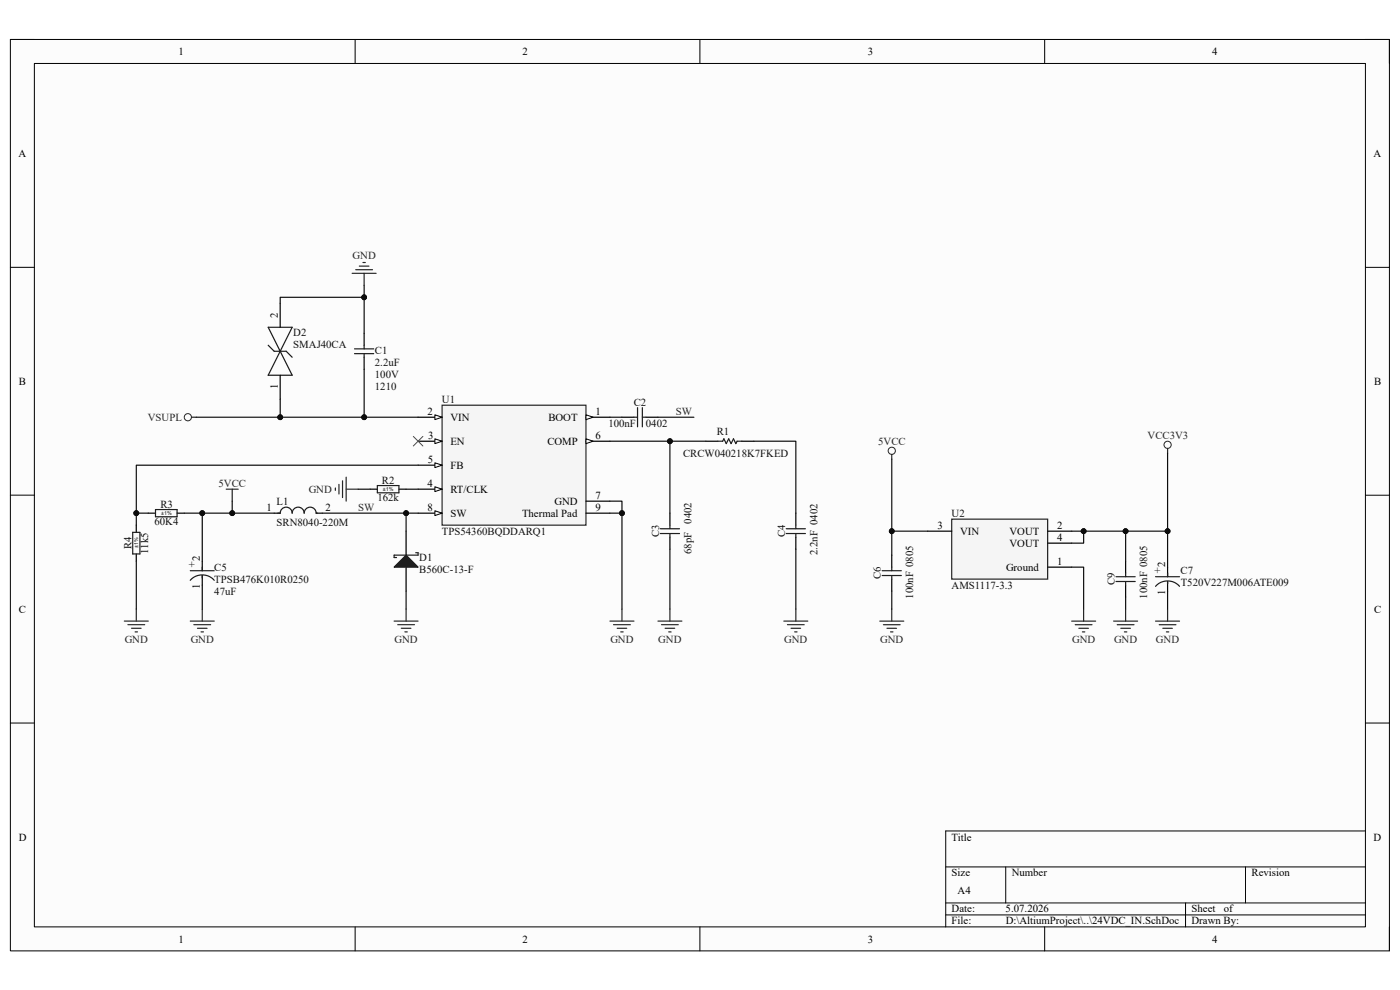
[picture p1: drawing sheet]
<svg xmlns="http://www.w3.org/2000/svg" width="297mm" height="210mm" viewBox="0 0 297 210" stroke-linecap="round" stroke-linejoin="round" font-family="sans-serif">
<path d="M2.2 8.4h292.6v193.3h-292.6z" fill-rule="evenodd" fill="#fcfcfc"/>
<path d="M2.2 8.4h292.6v193.3h-292.6z" fill="none" stroke="#000" stroke-width=".21"/>
<path d="M7.3 13.5h282.4v183.1h-282.4z" fill-rule="evenodd" fill="#fcfcfc"/>
<g fill="none" stroke="#000" stroke-width=".21">
<path d="M2.2 8.4h5.1M7.3 13.5h282.4v183.1h-282.4zM75.3 8.4v5.1M148.5 8.4v5.1M221.6 8.4v5.1M289.7 8.4h5.1v5.1M2.2 56.7h5.1M289.7 56.7h5.1M2.2 105h5.1M289.7 105.1h5.1M2.2 153.4h5.1M289.7 153.4h5.1"/>
<path d="M289.7 176.3h-89.1v20.3M75.3 196.6v5.1M148.5 196.6v5.1M200.6 183.9h89.1M200.6 191.5h89.1M200.6 194.1h89.1M213.4 183.9v7.6M221.6 196.6v5.1M251.5 191.5v5.1M264.2 183.9v7.6M294.8 196.6v5.1"/>
</g>
<path d="M201.9 110.1h20.4v12.8h-20.4z" fill-rule="evenodd" fill="#f5f5f5"/>
<path d="M201.9 110.1h20.4v12.8h-20.4z" fill="none" stroke="#262626" stroke-width=".25"/>
<path d="M196.8 112.7h5.1M222.3 112.7h5.1M222.3 115.2h5.1M222.3 120.3h5.1" fill="none" stroke="#000" stroke-width=".25"/>
<path d="M93.8 86h30.5v25.4h-30.5z" fill-rule="evenodd" fill="#f5f5f5"/>
<path d="M93.8 86h30.5v25.4h-30.5z" fill="none" stroke="#262626" stroke-width=".25"/>
<path d="M88.7 88.5h5.1" fill="none" stroke="#000" stroke-width=".25"/>
<path d="M92.3 88l1.5 .5-1.5 .5z" fill="#fbfbfb"/>
<path d="M92.3 88l1.5 .5-1.5 .5z" fill="none" stroke="#000" stroke-width=".21"/>
<path d="M124.3 88.5h5.1" fill="none" stroke="#000" stroke-width=".25"/>
<path d="M124.3 88l1.5 .5-1.5 .5z" fill="#fbfbfb"/>
<path d="M124.3 88l1.5 .5-1.5 .5z" fill="none" stroke="#000" stroke-width=".21"/>
<path d="M124.3 93.6h5.1" fill="none" stroke="#000" stroke-width=".25"/>
<path d="M124.3 93.1l1.5 .5-1.5 .5z" fill="#fbfbfb"/>
<path d="M124.3 93.1l1.5 .5-1.5 .5z" fill="none" stroke="#000" stroke-width=".21"/>
<path d="M88.7 93.6h5.1" fill="none" stroke="#000" stroke-width=".25"/>
<path d="M92.3 93.1l1.5 .5-1.5 .5z" fill="#fbfbfb"/>
<path d="M92.3 93.1l1.5 .5-1.5 .5z" fill="none" stroke="#000" stroke-width=".21"/>
<path d="M88.7 98.7h5.1" fill="none" stroke="#000" stroke-width=".25"/>
<path d="M92.3 98.2l1.5 .5-1.5 .5z" fill="#fbfbfb"/>
<path d="M92.3 98.2l1.5 .5-1.5 .5z" fill="none" stroke="#000" stroke-width=".21"/>
<path d="M88.7 103.8h5.1" fill="none" stroke="#000" stroke-width=".25"/>
<path d="M92.3 103.3l1.5 .5-1.5 .5z" fill="#fbfbfb"/>
<path d="M92.3 103.3l1.5 .5-1.5 .5z" fill="none" stroke="#000" stroke-width=".21"/>
<path d="M88.7 108.9h5.1" fill="none" stroke="#000" stroke-width=".25"/>
<path d="M92.3 108.4l1.5 .5-1.5 .5z" fill="#fbfbfb"/>
<path d="M92.3 108.4l1.5 .5-1.5 .5z" fill="none" stroke="#000" stroke-width=".21"/>
<g fill="none" stroke="#000" stroke-width=".25">
<path d="M77.3 70.7v2.5M77.3 75.8v2.5M131.9 88.5h2.6M137 88.5h2.6M149.8 93.6h2.5M157.4 93.6h2.5M28.9 111.4v1.5M28.9 117.5v1.5M31.5 108.9h1.5M37.6 108.9h1.5M58.2 108.9h1.2M67.1 108.9h1.2"/>
<path d="M78.5 103.8h1.6M84.6 103.8h1.6M86.2 112.7v5.1M124.3 108.9h5.1M124.3 106.3h5.1M142.1 108.9v2.5M142.1 114v2.5M168.8 108.9v2.5M168.8 114v2.5M86.2 120.3v5.1"/>
</g>
<g fill="none" stroke="#1c1c1c" stroke-width=".25">
<path d="M75.2 74h4.1M75.2 75h4.1M77.3 73.2v.8M77.3 75v.8M134.5 88.5h.8M135.3 86.5v4M136.3 86.5v4M136.3 88.5h.7M152.3 93.6h1l.3-.5 .5 1 .5-1 .5 1 .5-1 .5 1 .3-.5h1M28.2 112.9h1.5v4.6h-1.5zM33 108.1h4.6v1.5h-4.6zM58.9 108.9h.5a1.27 1.27 0 0 1 1.3-1.3 1.27 1.27 0 0 1 1.3 1.3 1.27 1.27 0 0 1 1.3-1.3 1.27 1.27 0 0 1 1.2 1.3 1.27 1.27 0 0 1 1.3-1.3 1.27 1.27 0 0 1 1.3 1.3h.2"/>
<path d="M80.1 103h4.5v1.5h-4.5zM140.1 112.2h4.1M140.1 113.2h4.1M142.1 111.4v.8M142.1 113.2v.8M166.8 112.2h4.1M166.8 113.2h4.1M168.8 111.4v.8M168.8 113.2v.8"/>
</g>
<g fill="none" stroke="#262626" stroke-width=".25">
<path d="M71.1 103.5v.5M71.9 102.8v2M72.7 102v3.6M73.4 101.2v5.1M73.4 103.8h2.6M129.4 131.8h5.1M130.2 132.5h3.5M130.9 133.3h2.1M131.7 134h.5M131.9 129.2v2.6M139.6 131.8h5.1M140.3 132.5h3.6"/>
<path d="M141.1 133.3h2M141.9 134h.5M142.1 129.2v2.6M166.3 131.8h5.1M167.1 132.5h3.5M167.8 133.3h2.1M168.6 134h.5M168.8 129.2v2.6"/>
</g>
<path d="M87.7 92.6l2 2M89.7 92.6l-2 2" fill="none" stroke="#4c4c4c" stroke-width=".21"/>
<path d="M86.2 117.8l2.5 2.5h-5.1z" fill="#1c1c1c"/>
<g fill="none" stroke="#1c1c1c" stroke-width=".25">
<path d="M56.9 69.4h5.1l-5.1 10.2h5.1zM56.9 73.2l1.3 1.3h2.5l1.3 1.3M86.2 117.8l2.5 2.5h-5.1zM88.2 117.3h.5v.5h-5.1v.5h.5M40.4 121.1h5.1M40.4 123.1a3.4 3.4 0 0 1 5.1 0M42.9 120.3v.8M42.9 122.1v.5M187.2 121.1h4M187.2 122.1h4M189.2 120.3v.8M189.2 122.1v.8"/>
<path d="M236.8 122.3h4M236.8 123.4h4M238.8 121.6v.7M238.8 123.4v.7M245.2 124.4a3.4 3.4 0 0 1 5 0M245.2 122.3h5M247.7 121.6v.7M247.7 123.4v.5"/>
</g>
<g fill="none" stroke="#262626" stroke-width=".25">
<path d="M74.7 58h5.1M75.5 57.2h3.5M76.2 56.5h2.1M77 55.7h.5M77.3 58v2.5M40.6 88.5h1M189.2 96.4v1M247.7 95.1v1M48 103.8h2.5M49.3 103.8v2.5M26.4 131.8h5.1M27.1 132.5h3.6"/>
<path d="M27.9 133.3h2M28.7 134h.5M28.9 129.2v2.6M40.4 131.8h5.1M41.1 132.5h3.6M41.9 133.3h2M42.7 134h.5M42.9 129.2v2.6M83.6 131.8h5.1M84.4 132.5h3.5M85.1 133.3h2.1M85.9 134h.5"/>
<path d="M86.2 129.2v2.6M186.6 131.8h5.1M187.4 132.5h3.6M188.2 133.3h2M188.9 134h.5M189.2 129.2v2.6M227.4 131.8h5M228.1 132.5h3.6M228.9 133.3h2M229.6 134h.5M229.9 129.2v2.6M236.3 131.8h5"/>
<path d="M237 132.5h3.6M237.8 133.3h2M238.5 134h.6M238.8 129.2v2.6M245.2 131.8h5M245.9 132.5h3.6M246.7 133.3h2M247.4 134h.6M247.7 129.2v2.6"/>
</g>
<path d="M59.4 64.3v5.1M59.4 79.6v5.1M42.9 119v2.1M189.2 117.8v2.5M238.8 119v2.6M42.9 122.1v2M189.2 122.9v2.5M238.8 124.1v2.6M247.7 120.3v2M247.7 123.4v2" fill="none" stroke="#000" stroke-width=".25"/>
<g fill="none" stroke="#262626" stroke-width=".21">
<circle cx="39.9" cy="88.5" r=".76"/>
<circle cx="189.2" cy="95.6" r=".76"/>
<circle cx="247.7" cy="94.4" r=".76"/>
</g>
<path d="M129.4 106.3h2.5v22.9" fill="none" stroke="#0e0e0e" stroke-width=".25"/>
<circle cx="131.9" cy="108.9" r=".51" fill="#0e0e0e"/>
<circle cx="131.9" cy="108.9" r=".51" fill="none" stroke="#0e0e0e" stroke-width=".21"/>
<path d="M129.4 108.9h2.5" fill="none" stroke="#0e0e0e" stroke-width=".25"/>
<circle cx="131.9" cy="108.9" r=".51" fill="#0e0e0e"/>
<circle cx="131.9" cy="108.9" r=".51" fill="none" stroke="#0e0e0e" stroke-width=".21"/>
<path d="M68.3 108.9h20.4" fill="none" stroke="#0e0e0e" stroke-width=".25"/>
<circle cx="86.2" cy="108.9" r=".51" fill="#0e0e0e"/>
<circle cx="86.2" cy="108.9" r=".51" fill="none" stroke="#0e0e0e" stroke-width=".21"/>
<path d="M129.4 93.6h12.7v15.3M76 103.8h2.5M86.2 103.8h2.5" fill="none" stroke="#0e0e0e" stroke-width=".25"/>
<circle cx="142.1" cy="93.6" r=".51" fill="#0e0e0e"/>
<circle cx="142.1" cy="93.6" r=".51" fill="none" stroke="#0e0e0e" stroke-width=".21"/>
<path d="M142.1 93.6h7.7M142.1 116.5v12.7" fill="none" stroke="#0e0e0e" stroke-width=".25"/>
<circle cx="142.1" cy="93.6" r=".51" fill="#0e0e0e"/>
<circle cx="142.1" cy="93.6" r=".51" fill="none" stroke="#0e0e0e" stroke-width=".21"/>
<path d="M129.4 88.5h2.5M139.6 88.5h7.6M159.9 93.6h8.9v15.3M86.2 108.9v3.8M168.8 116.5v12.7" fill="none" stroke="#0e0e0e" stroke-width=".25"/>
<circle cx="86.2" cy="108.9" r=".51" fill="#0e0e0e"/>
<circle cx="86.2" cy="108.9" r=".51" fill="none" stroke="#0e0e0e" stroke-width=".21"/>
<path d="M39.1 108.9h19.1M86.2 125.4v3.8" fill="none" stroke="#0e0e0e" stroke-width=".25"/>
<circle cx="42.9" cy="108.9" r=".51" fill="#0e0e0e"/>
<circle cx="42.9" cy="108.9" r=".51" fill="none" stroke="#0e0e0e" stroke-width=".21"/>
<circle cx="49.3" cy="108.9" r=".51" fill="#0e0e0e"/>
<circle cx="49.3" cy="108.9" r=".51" fill="none" stroke="#0e0e0e" stroke-width=".21"/>
<path d="M31.5 108.9h-2.6v2.5" fill="none" stroke="#0e0e0e" stroke-width=".25"/>
<circle cx="28.9" cy="108.9" r=".51" fill="#0e0e0e"/>
<circle cx="28.9" cy="108.9" r=".51" fill="none" stroke="#0e0e0e" stroke-width=".21"/>
<path d="M88.7 98.7h-59.8v10.2M28.9 119v10.2" fill="none" stroke="#0e0e0e" stroke-width=".25"/>
<circle cx="28.9" cy="108.9" r=".51" fill="#0e0e0e"/>
<circle cx="28.9" cy="108.9" r=".51" fill="none" stroke="#0e0e0e" stroke-width=".21"/>
<path d="M42.9 108.9v10.1" fill="none" stroke="#0e0e0e" stroke-width=".25"/>
<circle cx="42.9" cy="108.9" r=".51" fill="#0e0e0e"/>
<circle cx="42.9" cy="108.9" r=".51" fill="none" stroke="#0e0e0e" stroke-width=".21"/>
<path d="M49.3 106.3v2.6M42.9 124.1v5.1" fill="none" stroke="#0e0e0e" stroke-width=".25"/>
<circle cx="49.3" cy="108.9" r=".51" fill="#0e0e0e"/>
<circle cx="49.3" cy="108.9" r=".51" fill="none" stroke="#0e0e0e" stroke-width=".21"/>
<path d="M77.3 78.3v10.2" fill="none" stroke="#0e0e0e" stroke-width=".25"/>
<circle cx="77.3" cy="88.5" r=".51" fill="#0e0e0e"/>
<circle cx="77.3" cy="88.5" r=".51" fill="none" stroke="#0e0e0e" stroke-width=".21"/>
<path d="M77.3 60.5v10.2" fill="none" stroke="#0e0e0e" stroke-width=".25"/>
<circle cx="77.3" cy="63.1" r=".51" fill="#0e0e0e"/>
<circle cx="77.3" cy="63.1" r=".51" fill="none" stroke="#0e0e0e" stroke-width=".21"/>
<path d="M41.6 88.5h47.1" fill="none" stroke="#0e0e0e" stroke-width=".25"/>
<circle cx="59.4" cy="88.5" r=".51" fill="#0e0e0e"/>
<circle cx="59.4" cy="88.5" r=".51" fill="none" stroke="#0e0e0e" stroke-width=".21"/>
<circle cx="77.3" cy="88.5" r=".51" fill="#0e0e0e"/>
<circle cx="77.3" cy="88.5" r=".51" fill="none" stroke="#0e0e0e" stroke-width=".21"/>
<path d="M227.4 112.7h11.4v6.3M227.4 120.3h2.5v8.9" fill="none" stroke="#0e0e0e" stroke-width=".25"/>
<circle cx="229.9" cy="112.7" r=".51" fill="#0e0e0e"/>
<circle cx="229.9" cy="112.7" r=".51" fill="none" stroke="#0e0e0e" stroke-width=".21"/>
<circle cx="238.8" cy="112.7" r=".51" fill="#0e0e0e"/>
<circle cx="238.8" cy="112.7" r=".51" fill="none" stroke="#0e0e0e" stroke-width=".21"/>
<path d="M229.9 112.7v2.5h-2.5" fill="none" stroke="#0e0e0e" stroke-width=".25"/>
<circle cx="229.9" cy="112.7" r=".51" fill="#0e0e0e"/>
<circle cx="229.9" cy="112.7" r=".51" fill="none" stroke="#0e0e0e" stroke-width=".21"/>
<path d="M238.8 112.7h8.9v7.6" fill="none" stroke="#0e0e0e" stroke-width=".25"/>
<circle cx="238.8" cy="112.7" r=".51" fill="#0e0e0e"/>
<circle cx="238.8" cy="112.7" r=".51" fill="none" stroke="#0e0e0e" stroke-width=".21"/>
<circle cx="247.7" cy="112.7" r=".51" fill="#0e0e0e"/>
<circle cx="247.7" cy="112.7" r=".51" fill="none" stroke="#0e0e0e" stroke-width=".21"/>
<path d="M196.8 112.7h-7.6v5.1M238.8 126.7v2.5M247.7 125.4v3.8" fill="none" stroke="#0e0e0e" stroke-width=".25"/>
<circle cx="189.2" cy="112.7" r=".51" fill="#0e0e0e"/>
<circle cx="189.2" cy="112.7" r=".51" fill="none" stroke="#0e0e0e" stroke-width=".21"/>
<path d="M247.7 96.1v16.6M189.2 125.4v3.8" fill="none" stroke="#0e0e0e" stroke-width=".25"/>
<circle cx="247.7" cy="112.7" r=".51" fill="#0e0e0e"/>
<circle cx="247.7" cy="112.7" r=".51" fill="none" stroke="#0e0e0e" stroke-width=".21"/>
<path d="M59.4 84.7v3.8" fill="none" stroke="#0e0e0e" stroke-width=".25"/>
<circle cx="59.4" cy="88.5" r=".51" fill="#0e0e0e"/>
<circle cx="59.4" cy="88.5" r=".51" fill="none" stroke="#0e0e0e" stroke-width=".21"/>
<path d="M77.3 63.1h-17.9v1.2" fill="none" stroke="#0e0e0e" stroke-width=".25"/>
<circle cx="77.3" cy="63.1" r=".51" fill="#0e0e0e"/>
<circle cx="77.3" cy="63.1" r=".51" fill="none" stroke="#0e0e0e" stroke-width=".21"/>
<path d="M189.2 97.4v15.3" fill="none" stroke="#0e0e0e" stroke-width=".25"/>
<circle cx="189.2" cy="112.7" r=".51" fill="#0e0e0e"/>
<circle cx="189.2" cy="112.7" r=".51" fill="none" stroke="#0e0e0e" stroke-width=".21"/>
<g font-size="2.3">
<text x="37.9" y="11.7">1</text>
<text x="110.9" y="11.7">2</text>
<text x="184.1" y="11.7">3</text>
<text x="257.1" y="11.7">4</text>
<text x="3.9" y="33.3">A</text>
<text x="291.4" y="33.3">A</text>
<text x="58.9" y="67.4" transform="rotate(-90 58.9 67.4)">2</text>
<text x="4" y="81.6">B</text>
<text x="58.9" y="82.5" transform="rotate(-90 58.9 82.5)">1</text>
<text x="291.5" y="81.6">B</text>
<text x="90.7" y="88">2</text>
<text x="95.5" y="89.3">VIN</text>
<text x="116.3" y="89.3">BOOT</text>
<text x="126.4" y="88">1</text>
<text x="90.8" y="93.1">3</text>
<text x="95.5" y="94.4">EN</text>
<text x="116.1" y="94.4">COMP</text>
<text x="126.4" y="93.1">6</text>
<text x="90.8" y="98.2">5</text>
<text x="95.5" y="99.4">FB</text>
<text x="90.7" y="103.3">4</text>
<text x="95.5" y="104.5">RT/CLK</text>
<text x="117.6" y="107.1">GND</text>
<text x="126.4" y="105.8">7</text>
<text x="56.6" y="108.3">1</text>
<text x="69.1" y="108.3">2</text>
<text x="90.7" y="108.3">8</text>
<text x="95.5" y="109.6">SW</text>
<text x="110.7" y="109.6">Thermal Pad</text>
<text x="126.4" y="108.3">9</text>
<text x="198.9" y="112.1">3</text>
<text x="203.7" y="113.4">VIN</text>
<text x="214.2" y="113.4">VOUT</text>
<text x="224.3" y="112.1">2</text>
<text x="42.4" y="119" transform="rotate(-90 42.4 119)">2</text>
<text x="214.2" y="116">VOUT</text>
<text x="224.3" y="114.7">4</text>
<text x="224.3" y="119.8">1</text>
<text x="42.4" y="125" transform="rotate(-90 42.4 125)">1</text>
<text x="213.4" y="121.1">Ground</text>
<text x="247.2" y="120.3" transform="rotate(-90 247.2 120.3)">2</text>
<text x="4" y="130">C</text>
<text x="247.2" y="126.3" transform="rotate(-90 247.2 126.3)">1</text>
<text x="291.5" y="130">C</text>
<text x="4" y="178.3">D</text>
<text x="201.9" y="178.3">Title</text>
<text x="291.4" y="178.3">D</text>
<text x="201.9" y="185.9">Size</text>
<text x="214.6" y="185.9">Number</text>
<text x="265.5" y="185.9">Revision</text>
<text x="203.2" y="189.7">A4</text>
<text x="201.9" y="193.5">Date:</text>
<text x="201.9" y="196.1">File:</text>
<text x="213.3" y="193.5">5.07.2026</text>
<text x="213.4" y="196.1">D:\AltiumProject\..\24VDC_IN.SchDoc</text>
<text x="252.8" y="196.1">Drawn By:</text>
<text x="252.8" y="193.5">Sheet</text>
<text x="259.6" y="193.5">of</text>
<text x="37.9" y="199.9">1</text>
<text x="110.9" y="199.9">2</text>
<text x="184.1" y="199.9">3</text>
<text x="257.1" y="199.9">4</text>
</g>
<g font-size="2.3" fill="#262626">
<text x="74.8" y="54.9">GND</text>
<text x="31.4" y="89.3">VSUPL</text>
<text x="143.4" y="88">SW</text>
<text x="186.3" y="94.4">5VCC</text>
<text x="243.5" y="93.1">VCC3V3</text>
<text x="46.4" y="103.3">5VCC</text>
<text x="65.5" y="104.5">GND</text>
<text x="76" y="108.3">SW</text>
<text x="26.5" y="136.3">GND</text>
<text x="40.5" y="136.3">GND</text>
<text x="83.7" y="136.3">GND</text>
<text x="129.5" y="136.3">GND</text>
<text x="139.7" y="136.3">GND</text>
<text x="166.4" y="136.3">GND</text>
<text x="186.7" y="136.3">GND</text>
<text x="227.5" y="136.3">GND</text>
<text x="236.3" y="136.3">GND</text>
<text x="245.2" y="136.3">GND</text>
</g>
<g font-size="2.3" fill="#0e0e0e">
<text x="62.2" y="71.2">D2</text>
<text x="62.2" y="73.7">SMAJ40CA</text>
<text x="79.5" y="77.6">2.2uF</text>
<text x="79.5" y="75">C1</text>
<text x="79.5" y="80.1">100V</text>
<text x="79.5" y="82.6">1210</text>
<text x="93.8" y="85.4">U1</text>
<text x="134.5" y="86.2">C2</text>
<text x="129.1" y="90.6">100nF</text>
<text x="137" y="90.6">0402</text>
<text x="152.1" y="92.3">R1</text>
<text x="144.9" y="96.9">CRCW040218K7FKED</text>
<text x="34" y="107.8">R3</text>
<text x="58.7" y="107.1">L1</text>
<text x="80.1" y="106.3">162k</text>
<text x="81" y="102.7">R2</text>
<text x="32.8" y="111.4">60K4</text>
<text x="58.7" y="111.6">SRN8040-220M</text>
<text x="93.8" y="113.4">TPS54360BQDDARQ1</text>
<text x="139.8" y="113.9" transform="rotate(-90 139.8 113.9)">C3</text>
<text x="146.7" y="111.1" transform="rotate(-90 146.7 111.1)">0402</text>
<text x="166.5" y="114" transform="rotate(-90 166.5 114)">C4</text>
<text x="201.9" y="109.6">U2</text>
<text x="27.9" y="116.5" transform="rotate(-90 27.9 116.5)">R4</text>
<text x="31.5" y="117.4" transform="rotate(-90 31.5 117.4)">11k5</text>
<text x="88.9" y="119">D1</text>
<text x="146.7" y="117.5" transform="rotate(-90 146.7 117.5)">68pF</text>
<text x="173.4" y="117.8" transform="rotate(-90 173.4 117.8)">2.2nF 0402</text>
<text x="40.1" y="120.6">+</text>
<text x="45.5" y="121.1">C5</text>
<text x="45.5" y="123.6">TPSB476K010R0250</text>
<text x="88.9" y="121.6">B560C-13-F</text>
<text x="186.9" y="122.9" transform="rotate(-90 186.9 122.9)">C6</text>
<text x="201.9" y="124.9">AMS1117-3.3</text>
<text x="236.5" y="124.1" transform="rotate(-90 236.5 124.1)">C9</text>
<text x="244.9" y="121.8">+</text>
<text x="250.5" y="121.8">C7</text>
<text x="250.5" y="124.4">T520V227M006ATE009</text>
<text x="45.5" y="126.2">47uF</text>
<text x="193.8" y="127" transform="rotate(-90 193.8 127)">100nF 0805</text>
<text x="243.4" y="127" transform="rotate(-90 243.4 127)">100nF 0805</text>
</g>
<g font-size="1.1" fill="#0e0e0e">
<text x="81.2" y="104.1">±1%</text>
<text x="34.2" y="109.2">±1%</text>
<text x="29.3" y="116.3" transform="rotate(-90 29.3 116.3)">±1%</text>
</g>
</svg>
